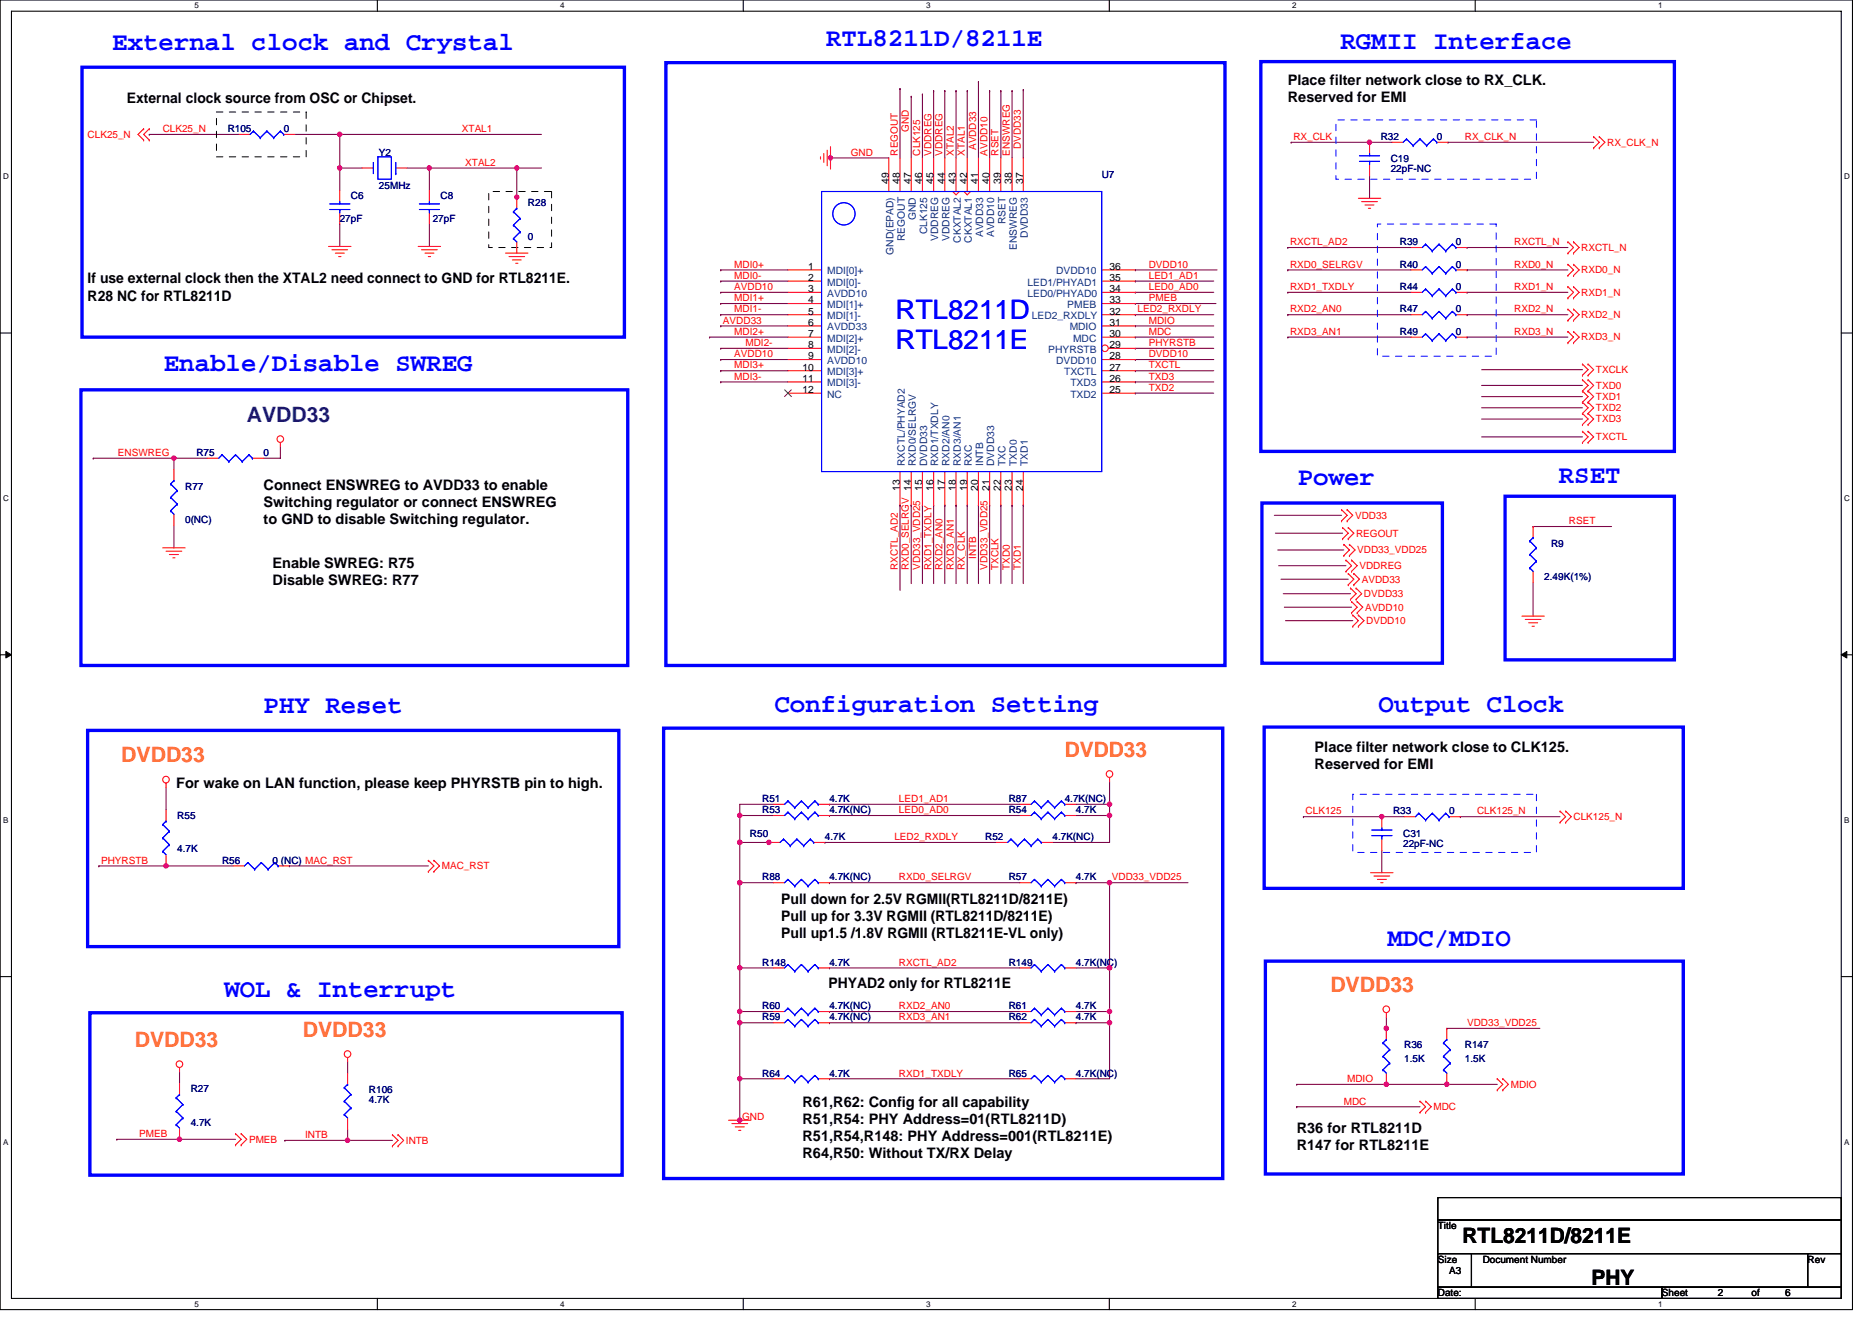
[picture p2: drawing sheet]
<svg xmlns="http://www.w3.org/2000/svg" width="297mm" height="210mm" viewBox="0 0 297 210" stroke-linecap="round" stroke-linejoin="round" font-family="sans-serif">
<path d="M0 0h293.9v207.9h-293.9zM1.8 1.8h290.4v204.3h-290.4z" fill="none" stroke="#000" stroke-width=".17"/>
<g fill="#fff">
<path d="M30.8 .2h.7v1.4h-.7z"/>
<path d="M30.8 206.3h.7v1.4h-.7z"/>
</g>
<path d="M59.9 0v1.8M59.9 206.1v1.8" fill="none" stroke="#000" stroke-width=".17"/>
<g fill="#fff">
<path d="M88.9 .2h.7v1.4h-.7z"/>
<path d="M88.9 206.3h.7v1.4h-.7z"/>
</g>
<path d="M117.9 0v1.8M117.9 206.1v1.8" fill="none" stroke="#000" stroke-width=".17"/>
<g fill="#fff">
<path d="M147 .2h.7v1.4h-.7z"/>
<path d="M147 206.3h.7v1.4h-.7z"/>
</g>
<path d="M176 0v1.8M176 206.1v1.8" fill="none" stroke="#000" stroke-width=".17"/>
<g fill="#fff">
<path d="M205 .2h.7v1.4h-.7z"/>
<path d="M205 206.3h.7v1.4h-.7z"/>
</g>
<path d="M234.1 0v1.8M234.1 206.1v1.8" fill="none" stroke="#000" stroke-width=".17"/>
<g fill="#fff">
<path d="M263.1 .2h.7v1.4h-.7z"/>
<path d="M263.1 206.3h.7v1.4h-.7z"/>
<path d="M.5 27.3h.9v1.4h-.9z"/>
<path d="M292.6 27.3h.9v1.4h-.9z"/>
<path d="M.5 78.4h.9v1.4h-.9z"/>
<path d="M292.6 78.4h.9v1.4h-.9z"/>
</g>
<path d="M0 52.9h1.8M292.2 52.9h1.7" fill="none" stroke="#000" stroke-width=".17"/>
<g fill="#fff">
<path d="M.5 129.5h.8v1.4h-.8z"/>
<path d="M292.6 129.5h.9v1.4h-.9z"/>
</g>
<path d="M0 103.9h1.8M292.2 103.9h1.7" fill="none" stroke="#000" stroke-width=".17"/>
<path d="M.9 103.4l.9 .5-.9 .5zM292.2 103.9l.8-.5v1z" fill="#000" stroke="#000" stroke-width=".16"/>
<g fill="#fff">
<path d="M.5 180.5h.8v1.4h-.8z"/>
<path d="M292.6 180.5h.9v1.4h-.9z"/>
</g>
<path d="M0 155h1.8M292.2 155h1.7M228.2 190.1h64v3.5h-64zM228.2 193.6h64v5.4h-64zM228.2 199h5.3v5.3h-5.3zM233.5 199h53.3v5.3h-53.3zM286.8 199h5.4v5.3h-5.4zM228.2 204.3h35.5v1.8h-35.5zM263.7 204.3h28.5v1.8h-28.5z" fill="none" stroke="#000" stroke-width=".17"/>
<g fill="none" stroke="#800040" stroke-width=".17">
<path d="M142.8 14.1h.1M142.8 14.1v11M144.6 15.3h.1M144.6 15.3v9.8M146.4 14.9h.1M146.4 14.9v10.2M148.1 14.4h.1M148.1 14.4v10.7M149.9 14.4h.1M149.9 14.4v10.7M151.7 14.4h.1M151.7 14.4v10.7"/>
<path d="M153.5 14.4h.1M153.5 14.4v10.7M155.3 13h.1M155.3 13v12.1M157 14.4h.1M157 14.4v10.7M158.8 14.4h.1M158.8 14.4v10.7M160.6 14.4h.1M160.6 14.4v10.7M162.4 14.2h.1M162.4 14.2v10.9"/>
<path d="M23.7 21.3h.1M23.7 21.3h14.2M46.8 21.3h7.1M53.9 35.6v3.5M53.9 26.7h.1M53.9 26.7v3.5M53.9 21.3h.1M53.9 21.3h32M53.9 26.7h3.6M53.9 21.3v5.4M64.6 26.7h3.5M68.1 26.7v3.5"/>
<path d="M68.1 35.6v3.5M68.1 26.7h.1M68.1 26.7h17.8M82 26.7h.1M82 31.3h.1M82 26.7v4.8M131.6 25.1h.2M131.8 25.1h.1M131.8 25.1h9.2M204.3 39.3h.1M204.3 39.3h19.6M204.9 22.6h.1"/>
<path d="M204.9 22.6h16M217.3 27.9v3.6M217.3 22.6h.1M229.8 22.6h.1M229.8 22.6h23.1M232.8 39.3h.1M232.8 39.3h16M112.6 53.5h.1M112.6 53.5h12.4M114.4 55.3h.1M114.4 58.8h.1M114.4 46.4h.1"/>
<path d="M114.4 44.6h.1M114.4 51.7h.1M114.4 50h.1M114.4 57.1h.1M114.4 42.8h.1M114.4 48.2h.1M114.4 50h10.6M114.4 46.4h10.6M114.4 42.8h10.6M114.4 57.1h10.6M114.4 55.3h10.6M114.4 51.7h10.6"/>
<path d="M114.4 44.6h10.6M114.4 58.8h10.6M114.4 48.2h10.6M180.1 57.1h.1M180.1 50h.1M180.1 53.5h.1M180.1 55.3h.1M180.1 51.7h.1M180.1 46.4h.1M180.1 44.6h.1M180.1 58.8h.1M180.1 48.2h.1"/>
<path d="M180.1 42.8h.1M180.1 53.5h12.5M180.1 50h12.5M180.1 46.4h12.5M180.1 42.8h13M180.1 57.1h12.5M180.1 55.3h12.5M180.1 51.7h12.5M180.1 44.6h12.5M180.1 58.8h12.5M180.1 48.2h12.9M204.3 53.5h.1"/>
<path d="M204.3 42.8h.1M204.3 50h.1M204.3 46.4h.1M204.3 53.5h19.6M204.3 50h19.6M204.3 46.4h19.6M204.3 42.8h19.6M232.8 50h.1M232.8 46.4h.1M232.8 53.5h.1M232.8 42.8h.1M232.8 53.5h16"/>
<path d="M232.8 50h16M232.8 46.4h16M232.8 42.8h16M235.1 58.7h16M14.8 72.7h.1M14.8 72.7h18.1M27.6 72.7h.1M27.6 72.7v1.8M44.5 71v1.7h-2.7M114.4 60.6h.1M114.4 60.6h10.6M180.1 60.6h.1"/>
<path d="M180.1 62.4h.1M180.1 60.6h12.5M180.1 62.4h12.5M235.1 69.3h16M235.1 66.5h16M235.1 61.2h16M235.1 64.7h16M235.1 62.9h16M27.6 83.4v3.6M142.8 80.2h.1M142.8 80.2v13.5M144.6 80.2h.1"/>
<path d="M144.6 80.2v12.4M146.4 80.2h.1M146.4 80.2v12.4M148.1 80.2h.1M148.1 80.2v12.4M149.9 80.2h.1M149.9 80.2v12.4M151.7 80.2h.1M151.7 80.2v12.4M153.5 80.2h.1M153.5 80.2v12.4M155.3 80.2h.1"/>
<path d="M155.3 80.2v12.4M157 80.2h.1M157 80.2v12.4M158.8 80.2h.1M158.8 80.2v12.4M160.6 80.2h.1M160.6 80.2v12.4M162.4 80.2h.1M162.4 80.2v12.4M202.2 81.8h10.7M202.4 84.6h10.6M202.7 87.3h10.5"/>
<path d="M202.9 89.8h10.7M203.3 91.9h10.6M203.6 94.2h10.7M203.8 96.4h10.7M204 98.5h10.6M243.3 92.5v5.3M243.3 83.6h.1M243.3 83.6h12.4M15.7 137.4h.1M15.7 137.4h21.3M26.3 125v3.5M45.9 137.4h.1"/>
<path d="M45.9 137.4h22.1M117.4 133.7v6.4h5.3M117.4 133.7h.1M117.4 129.4h5.3M117.4 129.4h.1M117.4 129.4v4.3M117.4 133.7h5.2M122 133.7h.1M122.7 127.7h-5.3v1.7M130.9 133.7h.1M130.9 133.7h27.2M131.6 129.4h.1"/>
<path d="M131.6 127.7h.1M131.6 129.4h30.2M131.6 127.7h30.2M170.7 129.4h5.4M170.7 127.7h5.4M176.1 124.1v3.6M176.1 127.7h.1M176.1 129.4v4.3h-9.1M176.1 127.7v1.7M206.8 129.6h.1M206.8 129.6h16M219.3 129.6h.1"/>
<path d="M219.3 135v3.5M231.7 129.6h.1M231.7 129.6h15.8M117.4 140.1h.1M117.4 153.6h5.3M117.4 153.6h.1M117.4 140.1v38.2M131.6 140.1h.1M131.6 153.6h.1M131.6 140.1h30.2M131.6 153.6h30.2M170.7 140.1h.1"/>
<path d="M170.7 153.6h5.4M170.7 140.1h5.4M176.1 140.1h.1M176.1 140.1h12.4M176.1 153.6h.1M176.1 140.1v22.2M28.5 170.2v1.7M55.2 179.2v1.8h7.1M55.2 168.6v1.7M117.4 162.3h.1M117.4 160.5h.1M117.4 162.3h5.3"/>
<path d="M117.4 171.2h5.3M117.4 160.5h5.3M117.4 177.8h.1M117.4 171.2h.1M131.6 171.2h.1M131.6 162.3h.1M131.6 160.5h.1M131.6 162.3h30.2M131.6 171.2h30.2M131.6 160.5h30.2M170.7 160.5h5.4M170.7 162.3h.1"/>
<path d="M170.7 162.3h5.4M176.1 162.3v8.9h-5.4M176.1 160.5h.1M205.8 175.7h.1M205.8 172.1h.1M205.8 175.7h19.5M205.8 172.1h31.8M220 163.2h.1M220 161.4v1.8M220 172.1h.1M220 163.2v1.8M229.6 172.1h.1"/>
<path d="M229.6 163.2h.1M229.6 163.2h14.7M18.5 180.8h.1M18.5 180.8h18.9M45.2 181h.1M45.2 181h10"/>
</g>
<g fill="#f0f" stroke="#f0f" stroke-width=".17">
<circle cx="176" cy="162.3" r=".35"/>
<circle cx="217.3" cy="22.6" r=".35"/>
<circle cx="176.1" cy="153.6" r=".35"/>
<circle cx="176" cy="140.1" r=".35"/>
<circle cx="117.4" cy="162.3" r=".35"/>
<circle cx="53.9" cy="26.7" r=".35"/>
<circle cx="82" cy="26.7" r=".34"/>
<circle cx="53.9" cy="21.3" r=".35"/>
<circle cx="27.6" cy="72.7" r=".35"/>
<circle cx="26.3" cy="137.4" r=".35"/>
<circle cx="220" cy="163.2" r=".35"/>
<circle cx="28.5" cy="180.8" r=".35"/>
<circle cx="55.1" cy="181" r=".35"/>
<circle cx="117.4" cy="160.5" r=".35"/>
<circle cx="229.6" cy="172.1" r=".34"/>
<circle cx="219.3" cy="129.6" r=".35"/>
<circle cx="131.8" cy="25.1" r=".34"/>
<circle cx="220" cy="172.1" r=".35"/>
<circle cx="176" cy="129.4" r=".35"/>
<circle cx="176" cy="127.6" r=".35"/>
<circle cx="117.4" cy="140.1" r=".35"/>
<circle cx="117.4" cy="133.7" r=".35"/>
<circle cx="122" cy="133.7" r=".34"/>
<circle cx="117.4" cy="129.4" r=".35"/>
<circle cx="117.4" cy="177.8" r=".35"/>
<circle cx="117.4" cy="153.6" r=".35"/>
<circle cx="176" cy="160.5" r=".35"/>
<circle cx="117.4" cy="171.2" r=".35"/>
<circle cx="82" cy="31.3" r=".34"/>
<circle cx="68.1" cy="26.7" r=".35"/>
</g>
<g fill="none" stroke="#f00" stroke-width=".17">
<path d="M22.8 22.2h.1M22.8 20.4h.1M22.8 20.4l-.9 .9 .9 .9M23.7 22.2h.1M23.7 20.4h.1M23.7 20.4l-.9 .9 .9 .9M37.9 21.3h1.8M45 21.3h1.8M52.1 39.1h3.6M52.7 39.6h2.5M66.4 39.1h3.5M66.9 39.6h2.5"/>
<path d="M130.2 24.9v.4M130.7 24.4v1.4M131.3 23.8v2.5M131.8 23.3v3.5M215.5 31.5h3.6M216.1 32h2.5M216.6 32.5h1.4M217.1 33.1h.4M220.9 22.6h1.7M223.9 39.3h1.8M228 22.6h1.8M231 39.3h1.8"/>
<path d="M248.8 38.4h.1M248.8 38.4l.9 .9-.9 .9M249.7 38.4h.1M249.7 38.4l.9 .9-.9 .9M252.9 23.5h.1M252.9 21.7h.1M252.9 21.7l.9 .9-.9 .9M253.8 23.5h.1M253.8 21.7h.1M253.8 21.7l.9 .9-.9 .9M53.2 40.2h1.4M53.7 40.7h.4"/>
<path d="M67.4 40.2h1.5M68 40.7h.3M80.2 40.2h3.6M80.8 40.7h2.4M81.3 41.3h1.4M81.8 41.8h.4M125 42.8h5.4M125 46.4h5.4M125 44.6h5.4M125 48.2h5.4M125 50h5.4M125 51.7h5.4"/>
<path d="M125 53.5h5.4M125 55.3h5.4M125 57.1h5.4M125 58.8h5.4M174.8 57.1h5.3M174.8 58.8h5.3M223.9 42.8h1.8M223.9 46.4h1.8M231 42.8h1.8M231 46.4h1.8M248.8 40.2h.1M248.8 43.7h.1"/>
<path d="M248.8 42h.1M248.8 47.3h.1M248.8 45.5h.1M248.8 50.8h.1M248.8 49.1h.1M248.8 54.4h.1M248.8 52.6h.1M248.8 42l.9 .8-.9 .9M248.8 45.5l.9 .9-.9 .9M248.8 49.1l.9 .9-.9 .8M248.8 52.6l.9 .9-.9 .9M249.7 40.2h.1"/>
<path d="M249.7 43.7h.1M249.7 42h.1M249.7 47.3h.1M249.7 45.5h.1M249.7 50.8h.1M249.7 49.1h.1M249.7 54.4h.1M249.7 52.6h.1M249.7 42l.9 .8-.9 .9M249.7 45.5l.9 .9-.9 .9M249.7 49.1l.9 .9-.9 .8M249.7 52.6l.9 .9-.9 .9"/>
<path d="M251.1 59.6h.1M251.1 57.8h.1M251.1 57.8l.9 .9-.9 .9M252 59.6h.1M252 57.8h.1M252 57.8l.9 .9-.9 .9M44.5 70.2v.8M125 60.6h5.4M125 62.4h5.4M142.8 74.8v5.4M144.6 74.8v5.4M146.4 74.8v5.4"/>
<path d="M148.1 74.8v5.4M149.9 74.8v5.4M151.7 74.8v5.4M153.5 74.8v5.4M155.3 74.8v5.4M157 74.8v5.4M158.8 74.8v5.4M160.6 74.8v5.4M162.4 74.8v5.4M174.8 60.6h5.3M174.8 62.4h5.3M251.1 70.2h.1"/>
<path d="M251.1 68.5h.1M251.1 62.1h.1M251.1 60.3h.1M251.1 67.4h.1M251.1 65.6h.1M251.1 63.8h.1M251.1 68.5l.9 .8-.9 .9M251.1 60.3l.9 .9-.9 .9M251.1 65.6l.9 .9-.9 .9M251.1 63.8l.9 .9-.9 .9M251.1 62.1l.9 .8-.9 .9M252 70.2h.1"/>
<path d="M252 68.5h.1M252 62.1h.1M252 60.3h.1M252 67.4h.1M252 65.6h.1M252 63.8h.1M252 68.5l.9 .8-.9 .9M252 60.3l.9 .9-.9 .9M252 65.6l.9 .9-.9 .9M252 63.8l.9 .9-.9 .9M252 62.1l.9 .8-.9 .9M25.8 87h3.6"/>
<path d="M26.3 87.5h2.5M26.9 88h1.4M27.4 88.5h.4M212.9 82.7h.1M212.9 80.9h.1M212.9 80.9l.9 .9-.9 .9M213 85.5h.1M213 83.7h.1M213 83.7l.9 .9-.9 .9M213.2 88.2h.1M213.2 86.4h.1M213.2 86.4l.9 .9-.9 .9"/>
<path d="M213.6 90.7h.1M213.6 88.9h.1M213.6 88.9l.9 .9-.9 .9M213.8 82.7h.1M213.8 80.9h.1M213.8 80.9l.8 .9-.8 .9M213.9 85.5h.1M213.9 83.7h.1M213.9 92.8h.1M213.9 91h.1M213.9 83.7l.9 .9-.9 .9M213.9 91l.9 .9-.9 .9"/>
<path d="M214.1 88.2h.1M214.1 86.4h.1M214.1 86.4l.9 .9-.9 .9M214.3 95.1h.1M214.3 93.3h.1M214.3 93.3l.9 .9-.9 .9M214.5 90.7h.1M214.5 88.9h.1M214.5 97.3h.1M214.5 95.5h.1M214.5 88.9l.8 .9-.8 .9M214.5 95.5l.8 .9-.8 .9"/>
<path d="M214.6 99.4h.1M214.6 97.6h.1M214.6 97.6l.9 .9-.9 .9M214.8 92.8h.1M214.8 91h.1M214.8 91l.9 .9-.9 .9M215.2 95.1h.1M215.2 93.3h.1M215.2 93.3l.9 .9-.9 .9M215.3 97.3h.1M215.3 95.5h.1M215.3 95.5l.9 .9-.9 .9"/>
<path d="M215.5 99.4h.1M215.5 97.6h.1M215.5 97.6l.9 .9-.9 .9M241.5 97.8h3.5M242 98.3h2.5M242.6 98.8h1.4M243.1 99.4h.4M243.3 83.6v1.7M243.3 90.7v1.8M26.3 124.3v.7M26.3 128.5v1.8M26.3 135.7v1.7"/>
<path d="M68 138.3h.1M68 136.5h.1M68 136.5l.9 .9-.9 .9M68.9 138.3h.1M68.9 136.5h.1M68.9 136.5l.8 .9-.8 .9M122 133.7h1.8M129.1 133.7h1.8M158.1 133.7h1.8M161.8 129.4h1.8M165.2 133.7h1.8M168.9 129.4h1.8"/>
<path d="M176.1 123.4v.7M217.5 138.5h3.5M218 139h2.5M218.6 139.6h1.4M247.5 130.5h.1M247.5 128.7h.1M247.5 128.7l.9 .9-.9 .9M248.4 130.5h.1M248.4 128.7h.1M248.4 128.7l.9 .9-.9 .9M161.8 140.1h1.8M168.9 140.1h1.8"/>
<path d="M219.1 140.1h.4M28.5 169.4v.8M37.4 179.9h.1M37.4 179.9l.9 .9-.9 .9M38.3 179.9h.1M38.3 179.9l.9 .9-.9 .9M55.2 167.9v.7M115.6 177.8h3.6M116.1 178.3h2.5M116.7 178.9h1.4M117.2 179.4h.4M122.7 171.2h1.8"/>
<path d="M122.7 162.3h1.8M129.8 171.2h1.8M129.8 162.3h1.8M220 160.7v.7M225.3 176.6h.1M225.3 174.8h.1M225.3 174.8l.9 .9-.9 .9M226.2 176.6h.1M226.2 174.8h.1M226.2 174.8l.9 .9-.9 .9M237.6 173h.1M237.6 171.2h.1"/>
<path d="M237.6 171.2l.9 .9-.9 .9M238.5 173h.1M238.5 171.2h.1M238.5 171.2l.8 .9-.8 .9M37.4 181.7h.1M38.3 181.7h.1M62.3 181.9h.1M62.3 180.1h.1M62.3 180.1l.9 .9-.9 .9M63.2 181.9h.1M63.2 180.1h.1M63.2 180.1l.8 .9-.8 .9"/>
<circle cx="44.5" cy="69.7" r=".52"/>
<circle cx="26.3" cy="123.7" r=".53"/>
<circle cx="176" cy="122.8" r=".53"/>
<circle cx="28.5" cy="168.9" r=".52"/>
<circle cx="55.1" cy="167.3" r=".53"/>
<circle cx="220" cy="160.2" r=".53"/>
</g>
<path d="M212 19h31.8v9.4h-31.8zM218.6 35.6h18.8v20.9h-18.8zM214.6 126.1h29.2v9.2h-29.2z" fill="none" stroke="#00f" stroke-width=".16" stroke-dasharray="1 1 1 1 1 1 1 1"/>
<path d="M13 10.7h86.1v42.8h-86.1zM105.7 9.9h88.7v95.7h-88.7zM200.1 9.8h65.6v61.8h-65.6zM12.8 61.9h86.8v43.7h-86.8zM200.2 79.8h28.7v25.5h-28.7zM238.8 78.8h26.9v25.9h-26.9zM13.9 115.9h84.3v34.3h-84.3zM105.3 115.6h88.7v71.4h-88.7zM200.6 115.4h66.5v25.6h-66.5zM200.8 152.5h66.3v33.8h-66.3zM14.3 160.7h84.4v25.8h-84.4z" fill="none" stroke="#00f" stroke-width=".53"/>
<path d="M34.4 17.8h14.2v7.1h-14.2zM77.6 30.4h9.9v8.9h-9.9z" fill="none" stroke="#000" stroke-width=".16" stroke-dasharray="1 1 1 1 1 1 1 1"/>
<g fill="none" stroke="#00f" stroke-width=".17">
<path d="M40.2 20.8h.1M40.2 20.8l-.5 .5M40.2 20.8l1.1 1.1M41.3 21.9h.1M42.4 20.8h.1M42.4 20.8l-1.1 1.1M42.4 20.8l1 1.1M43.4 21.9h.1M44.5 20.8h.1M44.5 20.8l-1.1 1.1M44.5 20.8l.5 .5M45 21.3h.1"/>
<path d="M223.2 22.1h.1M223.2 22.1l-.6 .5M223.2 22.1l1 1M224.2 23.1h.1M225.3 22.1h.1M225.3 22.1l-1.1 1M225.3 22.1l1.1 1M226.2 38.8h.1M226.2 38.8l-.5 .5M226.2 38.8l1.1 1M226.4 23.1h.1M227.3 39.8h.1"/>
<path d="M227.5 22.1h.1M227.5 22.1l-1.1 1M227.5 22.1l.5 .5M228 22.6h.1M228.3 38.8h.1M228.3 38.8l-1 1M228.3 38.8l1.1 1M229.4 39.8h.1M230.5 38.8h.1M230.5 38.8l-1.1 1M230.5 38.8l.5 .5M231 39.3h.1"/>
<path d="M226.2 42.3h.1M226.2 45.9h.1M226.2 42.3l-.5 .5M226.2 42.3l1.1 1.1M226.2 45.9l-.5 .5M226.2 45.9l1.1 1M227.3 43.4h.1M227.3 46.9h.1M228.3 42.3h.1M228.3 45.9h.1M228.3 42.3l-1 1.1M228.3 42.3l1.1 1.1"/>
<path d="M228.3 45.9l-1 1M228.3 45.9l1.1 1M229.4 43.4h.1M229.4 46.9h.1M230.5 42.3h.1M230.5 45.9h.1M230.5 42.3l-1.1 1.1M230.5 42.3l.5 .5M230.5 45.9l-1.1 1M230.5 45.9l.5 .5M231 42.8h.1M231 46.4h.1"/>
<path d="M242.7 90.1h.1M242.7 88h.1M242.7 85.9h.1M242.7 90.1l.6 .6M242.7 88l1.1 1.1M242.7 85.9l1.1 1.1M243.3 85.3h.1M243.3 85.3l-.6 .6M243.8 89.1h.1M243.8 87h.1M243.8 89.1l-1.1 1M243.8 87l-1.1 1"/>
<path d="M25.8 135.1h.1M25.8 133h.1M25.8 130.9h.1M25.8 135.1l.5 .6M25.8 133l1.1 1.1M25.8 130.9l1.1 1M26.3 130.3h.1M26.3 130.3l-.5 .6M26.9 134.1h.1M26.9 131.9h.1M26.9 134.1l-1.1 1M26.9 131.9l-1.1 1.1"/>
<path d="M124.3 133.2h.1M124.3 133.2l-.5 .5M124.3 133.2l1.1 1M125.4 134.2h.1M126.4 133.2h.1M126.4 133.2l-1 1M126.4 133.2l1.1 1M127.5 134.2h.1M128.6 133.2h.1M128.6 133.2l-1.1 1M128.6 133.2l.5 .5M129.1 133.7h.1"/>
<path d="M160.4 133.2h.1M160.4 133.2l-.5 .5M160.4 133.2l1.1 1M161.5 134.2h.1M162.6 133.2h.1M162.6 133.2l-1.1 1M162.6 133.2l1 1M163.6 134.2h.1M164.1 139.6h.1M164.1 128.9h.1M164.1 139.6l-.5 .5M164.1 139.6l1.1 1"/>
<path d="M164.1 128.9l-.5 .5M164.1 128.9l1.1 1.1M164.7 133.2h.1M164.7 133.2l-1.1 1M164.7 133.2l.5 .5M165.2 133.7h.1M165.2 130h.1M166.3 139.6h.1M166.3 128.9h.1M166.3 139.6l-1.1 1M166.3 139.6l1 1M166.3 128.9l-1.1 1.1"/>
<path d="M166.3 128.9l1 1.1M167.3 130h.1M168.4 139.6h.1M168.4 128.9h.1M168.4 139.6l-1.1 1M168.4 139.6l.5 .5M168.4 128.9l-1.1 1.1M168.4 128.9l.5 .5M168.9 129.4h.1M165.2 140.6h.1M167.3 140.6h.1M168.9 140.1h.1"/>
<path d="M125 170.7h.1M125 161.8h.1M125 170.7l-.5 .5M125 170.7l1.1 1M125 161.8l-.5 .5M125 161.8l1.1 1.1M126.1 171.7h.1M126.1 162.9h.1M127.2 170.7h.1M127.2 161.8h.1M127.2 170.7l-1.1 1M127.2 170.7l1 1"/>
<path d="M127.2 161.8l-1.1 1.1M127.2 161.8l1 1.1M128.2 171.7h.1M128.2 162.9h.1M129.3 170.7h.1M129.3 161.8h.1M129.3 170.7l-1.1 1M129.3 170.7l.5 .5M129.3 161.8l-1.1 1.1M129.3 161.8l.5 .5M129.8 171.2h.1M129.8 162.3h.1"/>
</g>
<path d="M124.5 61.9l1.1 1M125.6 61.9l-1.1 1" fill="none" stroke="#804000" stroke-width=".16"/>
<circle cx="175.3" cy="55.3" r=".52" fill="#fff" stroke="#f00" stroke-width=".17"/>
<g fill="none" stroke="#f00" stroke-width=".17">
<path d="M53.9 30.2v1.8M53.9 33.8v1.8M57.5 26.7h1.7M62.8 26.7h1.8M68.1 30.2v1.8M68.1 33.8v1.8M82 31.3v1.8M82 38.4v1.8M141 25.1v5.3M142.8 25.1v5.3M144.6 25.1v5.3M146.4 25.1v5.3"/>
<path d="M148.1 25.1v5.3M149.9 25.1v5.3M151.2 30.4l.5 .5 .5-.5M151.7 25.1v5.3M152.9 30.4l.6 .5 .5-.5M153.5 25.1v5.3M155.3 25.1v5.3M157 25.1v5.3M158.8 25.1v5.3M160.6 25.1v5.3M162.4 25.1v5.3M217.3 22.6v1.8"/>
<path d="M217.3 26.1v1.8M174.8 53.5h5.3M174.8 51.7h5.3M174.8 50h5.3M174.8 48.2h5.3M174.8 46.4h5.3M174.8 44.6h5.3M174.8 42.8h5.3M175.9 55.3h4.2M223.9 53.5h1.8M223.9 50h1.8M231 53.5h1.8"/>
<path d="M231 50h1.8M27.6 74.5v1.8M32.9 72.7h1.8M40 72.7h1.8M27.6 81.6v1.8M37 137.4h1.8M44.1 137.4h1.8M122.7 127.7h1.8M122.7 129.4h1.8M129.8 127.7h1.8M129.8 129.4h1.8M161.8 127.7h1.8"/>
<path d="M168.9 127.7h1.8M219.3 129.6v1.8M219.3 133.2v1.8M222.8 129.6h1.8M229.9 129.6h1.8M122.7 153.6h1.8M122.7 140.1h1.8M129.8 153.6h1.8M129.8 140.1h1.8M161.8 153.6h1.8M168.9 153.6h1.8M28.5 171.9v1.8"/>
<path d="M28.5 179v1.8M55.2 170.3v1.8M55.2 177.4v1.8M122.7 160.5h1.8M129.8 160.5h1.8M161.8 171.2h1.8M161.8 162.3h1.8M161.8 160.5h1.8M168.9 171.2h1.8M168.9 162.3h1.8M168.9 160.5h1.8M220 163.2v1.8"/>
<path d="M220 170.3v1.8M229.6 163.2v1.8M229.6 170.3v1.8"/>
</g>
<g fill="none" stroke="#00f" stroke-width=".17">
<path d="M52.3 33.3h3.2M52.3 32.4h3.2M53.9 32v.4M53.9 33.3h.1M53.9 33.3v.5M59.2 25.8v1.8M60 24.9h2.1v3.5h-2.1zM62.8 27.6h.1M62.8 25.8v1.8M66.5 33.3h3.2M66.5 32.4h3.2M68.1 32v.4"/>
<path d="M68.1 33.3h.1M68.1 33.3v.5M81.5 37.9h.1M81.5 35.7h.1M81.5 33.6h.1M81.5 37.9l.5 .5M81.5 35.7l1 1.1M81.5 33.6l1 1.1M82 33.1h.1M82 33.1l-.5 .5M82.5 36.8h.1M82.5 34.7h.1"/>
<path d="M82.5 36.8l-1 1.1M82.5 34.7l-1 1M130.4 30.4h44.4v44.4h-44.4zM215.7 25.6h3.2M215.7 24.7h3.2M217.3 24.4v.3M217.3 25.6h.1M217.3 25.6v.5M226.2 49.4h.1M226.2 53h.1M226.2 49.4l-.5 .6M226.2 49.4l1.1 1.1"/>
<path d="M226.2 53l-.5 .5M226.2 53l1.1 1.1M227.3 50.5h.1M227.3 54.1h.1M228.3 49.4h.1M228.3 53h.1M228.3 49.4l-1 1.1M228.3 49.4l1.1 1.1M228.3 53l-1 1.1M228.3 53l1.1 1.1M229.4 50.5h.1M229.4 54.1h.1"/>
<path d="M230.5 49.4h.1M230.5 53h.1M230.5 49.4l-1.1 1.1M230.5 49.4l.5 .6M230.5 53l-1.1 1.1M230.5 53l.5 .5M231 50h.1M231 53.5h.1M27.1 79h.1M27.1 76.8h.1M27.1 79l1 1M27.1 76.8l1 1.1"/>
<path d="M27.6 76.3h.1M27.6 76.3l-.5 .5M28.1 77.9h.1M28.1 77.9l-1 1.1M35.2 72.2h.1M35.2 72.2l-.5 .5M35.2 72.2l1.1 1.1M36.3 73.3h.1M37.4 72.2h.1M37.4 72.2l-1.1 1.1M37.4 72.2l1 1.1M38.4 73.3h.1"/>
<path d="M39.5 72.2h.1M39.5 72.2l-1.1 1.1M39.5 72.2l.5 .5M40 72.7h.1M27.1 81.1h.1M27.1 81.1l.5 .5M28.1 80h.1M28.1 80l-1 1.1M39.3 136.9h.1M39.3 136.9l-.5 .5M39.3 136.9l1.1 1.1M40.4 138h.1"/>
<path d="M41.5 136.9h.1M41.5 136.9l-1.1 1.1M41.5 136.9l1 1.1M42.5 138h.1M43.6 136.9h.1M43.6 136.9l-1.1 1.1M43.6 136.9l.5 .5M44.1 137.4h.1M125 127.1h.1M125 139.6h.1M125 128.9h.1M125 127.1l-.5 .6"/>
<path d="M125 127.1l1.1 1.1M125 139.6l-.5 .5M125 139.6l1.1 1M125 128.9l-.5 .5M125 128.9l1.1 1.1M126.1 128.2h.1M126.1 130h.1M127.2 127.1h.1M127.2 139.6h.1M127.2 128.9h.1M127.2 127.1l-1.1 1.1M127.2 127.1l1 1.1"/>
<path d="M127.2 139.6l-1.1 1M127.2 139.6l1 1M127.2 128.9l-1.1 1.1M127.2 128.9l1 1.1M128.2 128.2h.1M128.2 130h.1M129.3 127.1h.1M129.3 139.6h.1M129.3 128.9h.1M129.3 127.1l-1.1 1.1M129.3 127.1l.5 .6M129.3 139.6l-1.1 1"/>
<path d="M129.3 139.6l.5 .5M129.3 128.9l-1.1 1.1M129.3 128.9l.5 .5M129.8 127.7h.1M129.8 129.4h.1M164.1 127.1h.1M164.1 127.1l-.5 .6M164.1 127.1l1.1 1.1M165.2 128.2h.1M166.3 127.1h.1M166.3 127.1l-1.1 1.1M166.3 127.1l1 1.1"/>
<path d="M167.3 128.2h.1M168.4 127.1h.1M168.4 127.1l-1.1 1.1M168.4 127.1l.5 .6M168.9 127.7h.1M217.7 132.6h3.2M217.7 131.7h3.2M219.3 131.4v.3M219.3 132.6h.1M219.3 132.6v.6M225.1 129.1h.1M225.1 129.1l-.5 .5"/>
<path d="M225.1 129.1l1.1 1.1M226.2 130.2h.1M227.3 129.1h.1M227.3 129.1l-1.1 1.1M227.3 129.1l1 1.1M228.3 130.2h.1M229.4 129.1h.1M229.4 129.1l-1.1 1.1M229.4 129.1l.5 .5M229.9 129.6h.1M125 153.1h.1M125 153.1l-.5 .5"/>
<path d="M125 153.1l1.1 1.1M126.1 154.2h.1M126.1 140.6h.1M127.2 153.1h.1M127.2 153.1l-1.1 1.1M127.2 153.1l1 1.1M128.2 154.2h.1M128.2 140.6h.1M129.3 153.1h.1M129.3 153.1l-1.1 1.1M129.3 153.1l.5 .5M129.8 153.6h.1"/>
<path d="M129.8 140.1h.1M164.1 153.1h.1M164.1 153.1l-.5 .5M164.1 153.1l1.1 1.1M165.2 154.2h.1M166.3 153.1h.1M166.3 153.1l-1.1 1.1M166.3 153.1l1 1.1M167.3 154.2h.1M168.4 153.1h.1M168.4 153.1l-1.1 1.1M168.4 153.1l.5 .5"/>
<path d="M168.9 153.6h.1M28 178.5h.1M28 176.4h.1M28 174.2h.1M28 178.5l.5 .5M28 176.4l1 1M28 174.2l1 1.1M28.5 173.7h.1M28.5 173.7l-.5 .5M29 177.4h.1M29 175.3h.1M29 177.4l-1 1.1"/>
<path d="M29 175.3l-1 1.1M54.6 176.9h.1M54.6 174.8h.1M54.6 172.6h.1M54.6 176.9l.6 .5M54.6 174.8l1.1 1.1M54.6 172.6l1.1 1.1M55.2 172.1h.1M55.2 172.1l-.6 .5M55.7 175.9h.1M55.7 173.7h.1M55.7 175.9l-1.1 1"/>
<path d="M55.7 173.7l-1.1 1.1M125 160h.1M125 160l-.5 .5M125 160l1.1 1.1M126.1 161.1h.1M127.2 160h.1M127.2 160l-1.1 1.1M127.2 160l1 1.1M128.2 161.1h.1M129.3 160h.1M129.3 160l-1.1 1.1M129.3 160l.5 .5"/>
<path d="M129.8 160.5h.1M164.1 170.7h.1M164.1 161.8h.1M164.1 160h.1M164.1 170.7l-.5 .5M164.1 170.7l1.1 1M164.1 161.8l-.5 .5M164.1 161.8l1.1 1.1M164.1 160l-.5 .5M164.1 160l1.1 1.1M165.2 171.7h.1M165.2 162.9h.1"/>
<path d="M165.2 161.1h.1M166.3 170.7h.1M166.3 161.8h.1M166.3 160h.1M166.3 170.7l-1.1 1M166.3 170.7l1 1M166.3 161.8l-1.1 1.1M166.3 161.8l1 1.1M166.3 160l-1.1 1.1M166.3 160l1 1.1M167.3 171.7h.1M167.3 162.9h.1"/>
<path d="M167.3 161.1h.1M168.4 170.7h.1M168.4 161.8h.1M168.4 160h.1M168.4 170.7l-1.1 1M168.4 170.7l.5 .5M168.4 161.8l-1.1 1.1M168.4 161.8l.5 .5M168.4 160l-1.1 1.1M168.4 160l.5 .5M168.9 171.2h.1M168.9 162.3h.1"/>
<path d="M168.9 160.5h.1M219.5 169.8h.1M219.5 167.7h.1M219.5 165.5h.1M219.5 169.8l.5 .5M219.5 167.7l1 1M219.5 165.5l1 1.1M220 165h.1M220 165l-.5 .5M220.5 168.7h.1M220.5 166.6h.1M220.5 168.7l-1 1.1"/>
<path d="M220.5 166.6l-1 1.1M229 169.8h.1M229 167.7h.1M229 165.5h.1M229 169.8l.6 .5M229 167.7l1.1 1M229 165.5l1.1 1.1M229.6 165h.1M229.6 165l-.6 .5M230.1 168.7h.1M230.1 166.6h.1M230.1 168.7l-1.1 1.1"/>
<path d="M230.1 166.6l-1.1 1.1"/>
<circle cx="133.9" cy="33.9" r="1.77"/>
</g>
<g fill="#f0f" stroke="#f0f" stroke-width=".17">
<circle cx="176" cy="162.3" r=".35"/>
<circle cx="217.3" cy="22.6" r=".35"/>
<circle cx="176.1" cy="153.6" r=".35"/>
<circle cx="176" cy="140.1" r=".35"/>
<circle cx="117.4" cy="162.3" r=".35"/>
<circle cx="53.9" cy="26.7" r=".35"/>
<circle cx="82" cy="26.7" r=".34"/>
<circle cx="53.9" cy="21.3" r=".35"/>
<circle cx="27.6" cy="72.7" r=".35"/>
<circle cx="26.3" cy="137.4" r=".35"/>
<circle cx="220" cy="163.2" r=".35"/>
<circle cx="28.5" cy="180.8" r=".35"/>
<circle cx="55.1" cy="181" r=".35"/>
<circle cx="117.4" cy="160.5" r=".35"/>
<circle cx="229.6" cy="172.1" r=".34"/>
<circle cx="219.3" cy="129.6" r=".35"/>
<circle cx="131.8" cy="25.1" r=".34"/>
<circle cx="220" cy="172.1" r=".35"/>
<circle cx="176" cy="129.4" r=".35"/>
<circle cx="176" cy="127.6" r=".35"/>
<circle cx="117.4" cy="140.1" r=".35"/>
<circle cx="117.4" cy="133.7" r=".35"/>
<circle cx="122" cy="133.7" r=".34"/>
<circle cx="117.4" cy="129.4" r=".35"/>
<circle cx="117.4" cy="177.8" r=".35"/>
<circle cx="117.4" cy="153.6" r=".35"/>
<circle cx="176" cy="160.5" r=".35"/>
<circle cx="117.4" cy="171.2" r=".35"/>
<circle cx="82" cy="31.3" r=".34"/>
<circle cx="68.1" cy="26.7" r=".35"/>
</g>
<g font-size="4.3" fill="#00f">
<text x="142.1" y="50.6">RTL8211D</text>
<text x="142.1" y="55.5">RTL8211E</text>
</g>
<g font-size="4.1" fill="#00f">
<text x="17.8" y="7.9">External clock and Crystal</text>
<text x="131.1" y="7.3">RTL8211D/8211E</text>
<text x="212.7" y="7.7">RGMII Interface</text>
<text x="26" y="58.9">Enable/Disable SWREG</text>
<text x="205.9" y="77">Power</text>
<text x="247.4" y="76.7">RSET</text>
<text x="41.8" y="113.1">PHY Reset</text>
<text x="122.9" y="112.9">Configuration Setting</text>
<text x="218.7" y="112.9">Output Clock</text>
<text x="220.2" y="150.1">MDC/MDIO</text>
<text x="35.6" y="158.3">WOL &amp; Interrupt</text>
</g>
<text font-size="3.4" fill="#400080" x="39.2" y="67">AVDD33</text>
<g font-size="3.4" fill="#ff8000">
<text x="19.2" y="121">DVDD33</text>
<text x="168.9" y="120.1">DVDD33</text>
<text x="211.1" y="157.4">DVDD33</text>
<text x="21.4" y="166.2">DVDD33</text>
<text x="48" y="164.5">DVDD33</text>
</g>
<g font-size="3.4">
<text x="232.1" y="197.3">RTL8211D/8211E</text>
<text x="252.5" y="204">PHY</text>
</g>
<g font-size="2.3">
<text x="20.1" y="16.4">External clock source from OSC or Chipset.</text>
<text x="204.3" y="13.5">Place filter network close to RX_CLK.</text>
<text x="204.3" y="16.3">Reserved for EMI</text>
<text x="13.9" y="45">If use external clock then the XTAL2 need connect to GND for RTL8211E.</text>
<text x="13.9" y="47.7">R28 NC for RTL8211D</text>
<text x="41.8" y="77.7">Connect ENSWREG to AVDD33 to enable</text>
<text x="41.8" y="80.4">Switching regulator or connect ENSWREG</text>
<text x="41.8" y="83.2">to GND to disable Switching regulator.</text>
<text x="43.2" y="90.1">Enable SWREG: R75</text>
<text x="43.2" y="92.9">Disable SWREG: R77</text>
<text x="208.6" y="119.3">Place filter network close to CLK125.</text>
<text x="28" y="125">For wake on LAN function, please keep PHYRSTB pin to high.</text>
<text x="208.6" y="122">Reserved for EMI</text>
<text x="124" y="143.5">Pull down for 2.5V RGMII(RTL8211D/8211E)</text>
<text x="124" y="146.2">Pull up for 3.3V RGMII (RTL8211D/8211E)</text>
<text x="124" y="149">Pull up1.5 /1.8V RGMII (RTL8211E-VL only)</text>
<text x="131.4" y="156.8">PHYAD2 only for RTL8211E</text>
<text x="127.3" y="175.7">R61,R62: Config for all capability</text>
<text x="127.3" y="178.4">R51,R54: PHY Address=01(RTL8211D)</text>
<text x="205.8" y="179.8">R36 for RTL8211D</text>
<text x="127.3" y="181.1">R51,R54,R148: PHY Address=001(RTL8211E)</text>
<text x="127.3" y="183.9">R64,R50: Without TX/RX Delay</text>
<text x="205.8" y="182.5">R147 for RTL8211E</text>
</g>
<g font-size="1.6" fill="#f00">
<text x="13.9" y="21.9">CLK25_N</text>
<text x="25.8" y="21">CLK25_N</text>
<text x="73.3" y="21">XTAL1</text>
<text x="144.2" y="21" transform="rotate(-90 144.2 21)">GND</text>
<text x="154.9" y="23.8" transform="rotate(-90 154.9 23.8)">AVDD33</text>
<text x="162" y="23.6" transform="rotate(-90 162 23.6)">DVDD33</text>
<text x="205.2" y="22.2">RX_CLK</text>
<text x="232.4" y="22.2">RX_CLK_N</text>
<text x="255" y="23.1">RX_CLK_N</text>
<text x="73.8" y="26.3">XTAL2</text>
<text x="135" y="24.7">GND</text>
<text x="142.4" y="24.7" transform="rotate(-90 142.4 24.7)">REGOUT</text>
<text x="146" y="24.7" transform="rotate(-90 146 24.7)">CLK125</text>
<text x="147.8" y="24.7" transform="rotate(-90 147.8 24.7)">VDDREG</text>
<text x="149.6" y="24.7" transform="rotate(-90 149.6 24.7)">VDDREG</text>
<text x="151.3" y="24.7" transform="rotate(-90 151.3 24.7)">XTAL2</text>
<text x="153.1" y="24.7" transform="rotate(-90 153.1 24.7)">XTAL1</text>
<text x="156.7" y="24.7" transform="rotate(-90 156.7 24.7)">AVDD10</text>
<text x="158.5" y="24.7" transform="rotate(-90 158.5 24.7)">RSET</text>
<text x="160.2" y="24.7" transform="rotate(-90 160.2 24.7)">ENSWREG</text>
<text x="204.7" y="38.9">RXCTL_AD2</text>
<text x="240.3" y="38.9">RXCTL_N</text>
<text x="250.9" y="39.8">RXCTL_N</text>
<text x="116.5" y="46">AVDD10</text>
<text x="116.5" y="44.3">MDI0-</text>
<text x="116.5" y="42.5">MDI0+</text>
<text x="116.5" y="47.8">MDI1+</text>
<text x="182.3" y="46">LED0_AD0</text>
<text x="182.3" y="44.3">LED1_AD1</text>
<text x="182.3" y="47.8">PMEB</text>
<text x="182.3" y="42.5">DVDD10</text>
<text x="204.7" y="42.5">RXD0_SELRGV</text>
<text x="204.7" y="46">RXD1_TXDLY</text>
<text x="240.3" y="46">RXD1_N</text>
<text x="240.3" y="42.5">RXD0_N</text>
<text x="250.9" y="43.4">RXD0_N</text>
<text x="250.9" y="46.9">RXD1_N</text>
<text x="114.7" y="51.4">AVDD33</text>
<text x="116.5" y="49.6">MDI1-</text>
<text x="116.5" y="53.1">MDI2+</text>
<text x="180.5" y="49.6">LED2_RXDLY</text>
<text x="182.3" y="53.1">MDC</text>
<text x="182.3" y="51.4">MDIO</text>
<text x="204.7" y="53.1">RXD3_AN1</text>
<text x="204.7" y="49.6">RXD2_AN0</text>
<text x="240.3" y="49.6">RXD2_N</text>
<text x="240.3" y="53.1">RXD3_N</text>
<text x="250.9" y="50.5">RXD2_N</text>
<text x="116.5" y="58.5">MDI3+</text>
<text x="116.5" y="56.7">AVDD10</text>
<text x="118.3" y="54.9">MDI2-</text>
<text x="182.3" y="56.7">DVDD10</text>
<text x="182.3" y="54.9">PHYRSTB</text>
<text x="182.3" y="58.5">TXCTL</text>
<text x="250.9" y="54">RXD3_N</text>
<text x="253.2" y="59.2">TXCLK</text>
<text x="116.5" y="60.3">MDI3-</text>
<text x="182.3" y="60.3">TXD3</text>
<text x="182.3" y="62">TXD2</text>
<text x="253.2" y="61.7">TXD0</text>
<text x="253.2" y="65.3">TXD2</text>
<text x="253.2" y="63.5">TXD1</text>
<text x="253.2" y="69.9">TXCTL</text>
<text x="253.2" y="67">TXD3</text>
<text x="18.7" y="72.4">ENSWREG</text>
<text x="215" y="82.3">VDD33</text>
<text x="249" y="83.2">RSET</text>
<text x="154.9" y="88.7" transform="rotate(-90 154.9 88.7)">INTB</text>
<text x="215.2" y="85.2">REGOUT</text>
<text x="215.3" y="87.8">VDD33_VDD25</text>
<text x="142.4" y="90.5" transform="rotate(-90 142.4 90.5)">RXCTL_AD2</text>
<text x="144.2" y="90.5" transform="rotate(-90 144.2 90.5)">RXD0_SELRGV 14</text>
<text x="146" y="90.5" transform="rotate(-90 146 90.5)">VDD33_VDD25</text>
<text x="147.8" y="90.5" transform="rotate(-90 147.8 90.5)">RXD1_TXDLY</text>
<text x="149.6" y="90.5" transform="rotate(-90 149.6 90.5)">RXD2_AN0</text>
<text x="151.3" y="90.5" transform="rotate(-90 151.3 90.5)">RXD3_AN1</text>
<text x="153.1" y="90.5" transform="rotate(-90 153.1 90.5)">RX_CLK</text>
<text x="156.7" y="90.5" transform="rotate(-90 156.7 90.5)">VDD33_VDD25</text>
<text x="158.5" y="90.5" transform="rotate(-90 158.5 90.5)">TXCLK</text>
<text x="160.2" y="90.5" transform="rotate(-90 160.2 90.5)">TXD0</text>
<text x="162" y="90.5" transform="rotate(-90 162 90.5)">TXD1</text>
<text x="215.7" y="90.3">VDDREG</text>
<text x="216.1" y="92.5">AVDD33</text>
<text x="216.4" y="94.8">DVDD33</text>
<text x="216.6" y="96.9">AVDD10</text>
<text x="216.8" y="99">DVDD10</text>
<text x="142.6" y="129.1">LED0_AD0</text>
<text x="142.6" y="127.3">LED1_AD1</text>
<text x="207.2" y="129.3">CLK125</text>
<text x="234.4" y="129.3">CLK125_N</text>
<text x="249.7" y="130.2">CLK125_N</text>
<text x="16" y="137.1">PHYRSTB</text>
<text x="70.1" y="138">MAC_RST</text>
<text x="141.9" y="133.3">LED2_RXDLY</text>
<text x="142.6" y="139.7">RXD0_SELRGV</text>
<text x="176.4" y="139.7">VDD33_VDD25</text>
<text x="142.6" y="153.3">RXCTL_AD2</text>
<text x="142.6" y="162">RXD3_AN1</text>
<text x="142.6" y="160.2">RXD2_AN0</text>
<text x="232.8" y="162.9">VDD33_VDD25</text>
<text x="142.6" y="170.9">RXD1_TXDLY</text>
<text x="213.8" y="171.7">MDIO</text>
<text x="239.7" y="172.6">MDIO</text>
<text x="117.7" y="177.8">GND</text>
<text x="213.2" y="175.3">MDC</text>
<text x="227.5" y="176.2">MDC</text>
<text x="22.1" y="180.5">PMEB</text>
<text x="39.5" y="181.4">PMEB</text>
<text x="48.4" y="180.6">INTB</text>
<text x="64.4" y="181.5">INTB</text>
</g>
<g font-size="1.6" fill="#000080">
<text x="36.1" y="21">R105</text>
<text x="45" y="21">0</text>
<text x="219.1" y="22.2">R32</text>
<text x="228" y="22.2">0</text>
<text x="60.1" y="24.7">Y2</text>
<text x="174.8" y="28.3">U7</text>
<text x="220.7" y="25.8">C19</text>
<text x="220.7" y="27.4">22pF-NC</text>
<text x="53.9" y="35.2">27pF</text>
<text x="55.7" y="31.6">C6</text>
<text x="60.1" y="30">25MHz</text>
<text x="68.7" y="35.2">27pF</text>
<text x="69.9" y="31.6">C8</text>
<text x="83.8" y="32.7">R28</text>
<text x="83.8" y="38">0</text>
<text x="222.1" y="38.9">R39</text>
<text x="231" y="38.9">0</text>
<text x="222.1" y="42.5">R40</text>
<text x="222.1" y="46">R44</text>
<text x="231" y="42.5">0</text>
<text x="231" y="46">0</text>
<text x="222.1" y="49.6">R47</text>
<text x="222.1" y="53.1">R49</text>
<text x="231" y="49.6">0</text>
<text x="231" y="53.1">0</text>
<text x="29.4" y="77.7">R77</text>
<text x="31.2" y="72.4">R75</text>
<text x="41.8" y="72.4">0</text>
<text x="29.4" y="83">0(NC)</text>
<text x="246.1" y="86.8">R9</text>
<text x="245" y="92.1">2.49K(1%)</text>
<text x="28.1" y="130">R55</text>
<text x="120.9" y="127.3">R51</text>
<text x="120.9" y="129.1">R53</text>
<text x="131.6" y="127.3">4.7K</text>
<text x="131.6" y="129.1">4.7K(NC)</text>
<text x="160.1" y="129.1">R54</text>
<text x="160.1" y="127.3">R87</text>
<text x="168.9" y="127.3">4.7K(NC)</text>
<text x="170.7" y="129.1">4.7K</text>
<text x="221" y="129.3">R33</text>
<text x="229.9" y="129.3">0</text>
<text x="28.1" y="135.3">4.7K</text>
<text x="35.2" y="137.1">R56</text>
<text x="43.2" y="137.1">0 (NC) MAC_RST</text>
<text x="119" y="132.8">R50</text>
<text x="130.9" y="133.4">4.7K</text>
<text x="156.3" y="133.3">R52</text>
<text x="167" y="133.3">4.7K(NC)</text>
<text x="222.6" y="132.8">C31</text>
<text x="222.6" y="134.4">22pF-NC</text>
<text x="120.9" y="139.7">R88</text>
<text x="131.6" y="139.7">4.7K(NC)</text>
<text x="160.1" y="139.7">R57</text>
<text x="170.7" y="139.7">4.7K</text>
<text x="120.9" y="153.3">R148</text>
<text x="131.6" y="153.3">4.7K</text>
<text x="160.1" y="153.3">R149</text>
<text x="170.7" y="153.3">4.7K(NC)</text>
<text x="120.9" y="162">R59</text>
<text x="120.9" y="160.2">R60</text>
<text x="131.6" y="162">4.7K(NC)</text>
<text x="131.6" y="160.2">4.7K(NC)</text>
<text x="160.1" y="162">R62</text>
<text x="160.1" y="160.2">R61</text>
<text x="170.7" y="162">4.7K</text>
<text x="170.7" y="160.2">4.7K</text>
<text x="222.8" y="166.4">R36</text>
<text x="232.4" y="166.4">R147</text>
<text x="30.3" y="173.4">R27</text>
<text x="58.5" y="173.5">R106</text>
<text x="120.9" y="170.9">R64</text>
<text x="131.6" y="170.9">4.7K</text>
<text x="160.1" y="170.9">R65</text>
<text x="170.7" y="170.9">4.7K(NC)</text>
<text x="222.8" y="168.6">1.5K</text>
<text x="232.4" y="168.6">1.5K</text>
<text x="30.3" y="178.7">4.7K</text>
<text x="58.5" y="175.1">4.7K</text>
</g>
<g font-size="1.6">
<text x="141" y="29.1" transform="rotate(-90 141 29.1)">49</text>
<text x="142.8" y="29.1" transform="rotate(-90 142.8 29.1)">48</text>
<text x="144.6" y="29.1" transform="rotate(-90 144.6 29.1)">47</text>
<text x="146.3" y="29.1" transform="rotate(-90 146.3 29.1)">46</text>
<text x="148.1" y="29.1" transform="rotate(-90 148.1 29.1)">45</text>
<text x="149.9" y="29.1" transform="rotate(-90 149.9 29.1)">44</text>
<text x="151.7" y="29.1" transform="rotate(-90 151.7 29.1)">43</text>
<text x="153.5" y="29.1" transform="rotate(-90 153.5 29.1)">42</text>
<text x="155.2" y="29.1" transform="rotate(-90 155.2 29.1)">41</text>
<text x="157" y="29.1" transform="rotate(-90 157 29.1)">40</text>
<text x="158.8" y="29.1" transform="rotate(-90 158.8 29.1)">39</text>
<text x="160.6" y="29.1" transform="rotate(-90 160.6 29.1)">38</text>
<text x="162.3" y="29.1" transform="rotate(-90 162.3 29.1)">37</text>
<text x="128.2" y="42.8">1</text>
<text x="128.2" y="44.6">2</text>
<text x="128.2" y="46.4">3</text>
<text x="176.1" y="42.8">36</text>
<text x="176.1" y="46.4">34</text>
<text x="176.1" y="44.6">35</text>
<text x="128.2" y="48.2">4</text>
<text x="128.2" y="49.9">5</text>
<text x="128.2" y="51.7">6</text>
<text x="128.2" y="53.5">7</text>
<text x="176.1" y="51.7">31</text>
<text x="176.1" y="49.9">32</text>
<text x="176.1" y="53.5">30</text>
<text x="176.1" y="48.2">33</text>
<text x="127.3" y="58.8">10</text>
<text x="128.2" y="55.3">8</text>
<text x="128.2" y="57">9</text>
<text x="176.1" y="55.3">29</text>
<text x="176.1" y="58.8">27</text>
<text x="176.1" y="57">28</text>
<text x="127.3" y="60.6">11</text>
<text x="127.3" y="62.4">12</text>
<text x="176.1" y="62.4">25</text>
<text x="176.1" y="60.6">26</text>
<text x="142.8" y="77.9" transform="rotate(-90 142.8 77.9)">13</text>
<text x="146.3" y="77.9" transform="rotate(-90 146.3 77.9)">15</text>
<text x="148.1" y="77.9" transform="rotate(-90 148.1 77.9)">16</text>
<text x="149.9" y="77.9" transform="rotate(-90 149.9 77.9)">17</text>
<text x="151.7" y="77.9" transform="rotate(-90 151.7 77.9)">18</text>
<text x="153.5" y="77.9" transform="rotate(-90 153.5 77.9)">19</text>
<text x="155.2" y="77.9" transform="rotate(-90 155.2 77.9)">20</text>
<text x="157" y="77.9" transform="rotate(-90 157 77.9)">21</text>
<text x="158.8" y="77.9" transform="rotate(-90 158.8 77.9)">22</text>
<text x="160.6" y="77.9" transform="rotate(-90 160.6 77.9)">23</text>
<text x="162.3" y="77.9" transform="rotate(-90 162.3 77.9)">24</text>
<text x="228.2" y="195.1">Title</text>
<text x="228.2" y="200.4">Size</text>
<text x="229.9" y="202.2">A3</text>
<text x="235.3" y="200.4">Document Number</text>
<text x="286.8" y="200.4">Rev</text>
<text x="228.2" y="205.7">Date:</text>
<text x="263.7" y="205.7">Sheet</text>
<text x="272.6" y="205.7">2</text>
<text x="277.9" y="205.7">of</text>
<text x="283.3" y="205.7">6</text>
</g>
<g font-size="1.6" fill="#004080">
<text x="145.3" y="34.9" transform="rotate(-90 145.3 34.9)">GND</text>
<text x="159.6" y="35.6" transform="rotate(-90 159.6 35.6)">RSET</text>
<text x="141.8" y="40.4" transform="rotate(-90 141.8 40.4)">GND(EPAD)</text>
<text x="143.5" y="38.3" transform="rotate(-90 143.5 38.3)">REGOUT</text>
<text x="147.1" y="37.2" transform="rotate(-90 147.1 37.2)">CLK125</text>
<text x="148.9" y="38.3" transform="rotate(-90 148.9 38.3)">VDDREG</text>
<text x="150.7" y="38.3" transform="rotate(-90 150.7 38.3)">VDDREG</text>
<text x="152.4" y="38.5" transform="rotate(-90 152.4 38.5)">CKXTAL2</text>
<text x="154.2" y="38.5" transform="rotate(-90 154.2 38.5)">CKXTAL1</text>
<text x="156" y="37.6" transform="rotate(-90 156 37.6)">AVDD33</text>
<text x="157.8" y="37.6" transform="rotate(-90 157.8 37.6)">AVDD10</text>
<text x="161.3" y="39.7" transform="rotate(-90 161.3 39.7)">ENSWREG</text>
<text x="163.1" y="37.7" transform="rotate(-90 163.1 37.7)">DVDD33</text>
<text x="131.3" y="43.6">MDI[0]+</text>
<text x="131.3" y="45.3">MDI[0]-</text>
<text x="131.3" y="47.1">AVDD10</text>
<text x="163" y="47.1">LED0/PHYAD0</text>
<text x="163" y="45.3">LED1/PHYAD1</text>
<text x="167.6" y="43.6">DVDD10</text>
<text x="131.3" y="48.9">MDI[1]+</text>
<text x="131.3" y="50.7">MDI[1]-</text>
<text x="131.3" y="52.5">AVDD33</text>
<text x="163.7" y="50.7">LED2_RXDLY</text>
<text x="169.4" y="48.9">PMEB</text>
<text x="169.7" y="52.5">MDIO</text>
<text x="131.3" y="54.2">MDI[2]+</text>
<text x="131.3" y="56">MDI[2]-</text>
<text x="131.3" y="57.8">AVDD10</text>
<text x="131.3" y="59.6">MDI[3]+</text>
<text x="166.3" y="56">PHYRSTB</text>
<text x="167.6" y="57.8">DVDD10</text>
<text x="168.8" y="59.6">TXCTL</text>
<text x="170.3" y="54.2">MDC</text>
<text x="131.3" y="61.3">MDI[3]-</text>
<text x="131.3" y="63.1">NC</text>
<text x="169.8" y="63.1">TXD2</text>
<text x="169.8" y="61.3">TXD3</text>
<text x="143.5" y="74" transform="rotate(-90 143.5 74)">RXCTL/PHYAD2</text>
<text x="145.3" y="74" transform="rotate(-90 145.3 74)">RXD0/SELRGV</text>
<text x="147.1" y="74" transform="rotate(-90 147.1 74)">DVDD33</text>
<text x="148.9" y="74" transform="rotate(-90 148.9 74)">RXD1/TXDLY</text>
<text x="150.7" y="74" transform="rotate(-90 150.7 74)">RXD2/AN0</text>
<text x="152.4" y="74" transform="rotate(-90 152.4 74)">RXD3/AN1</text>
<text x="154.2" y="74" transform="rotate(-90 154.2 74)">RXC</text>
<text x="156" y="74" transform="rotate(-90 156 74)">INTB</text>
<text x="157.8" y="74" transform="rotate(-90 157.8 74)">DVDD33</text>
<text x="159.6" y="74" transform="rotate(-90 159.6 74)">TXC</text>
<text x="161.3" y="74" transform="rotate(-90 161.3 74)">TXD0</text>
<text x="163.1" y="74" transform="rotate(-90 163.1 74)">TXD1</text>
</g>
<g font-size="1.3">
<text x="30.8" y="1.3">5</text>
<text x="88.9" y="1.3">4</text>
<text x="147" y="1.3">3</text>
<text x="205" y="1.3">2</text>
<text x="263.1" y="1.3">1</text>
<text x=".5" y="28.4">D</text>
<text x="292.6" y="28.4">D</text>
<text x=".5" y="79.5">C</text>
<text x="292.6" y="79.5">C</text>
<text x=".5" y="130.6">B</text>
<text x="292.6" y="130.6">B</text>
<text x=".5" y="181.7">A</text>
<text x="292.6" y="181.7">A</text>
<text x="30.8" y="207.4">5</text>
<text x="88.9" y="207.4">4</text>
<text x="147" y="207.4">3</text>
<text x="205" y="207.4">2</text>
<text x="263.1" y="207.4">1</text>
</g>
</svg>
